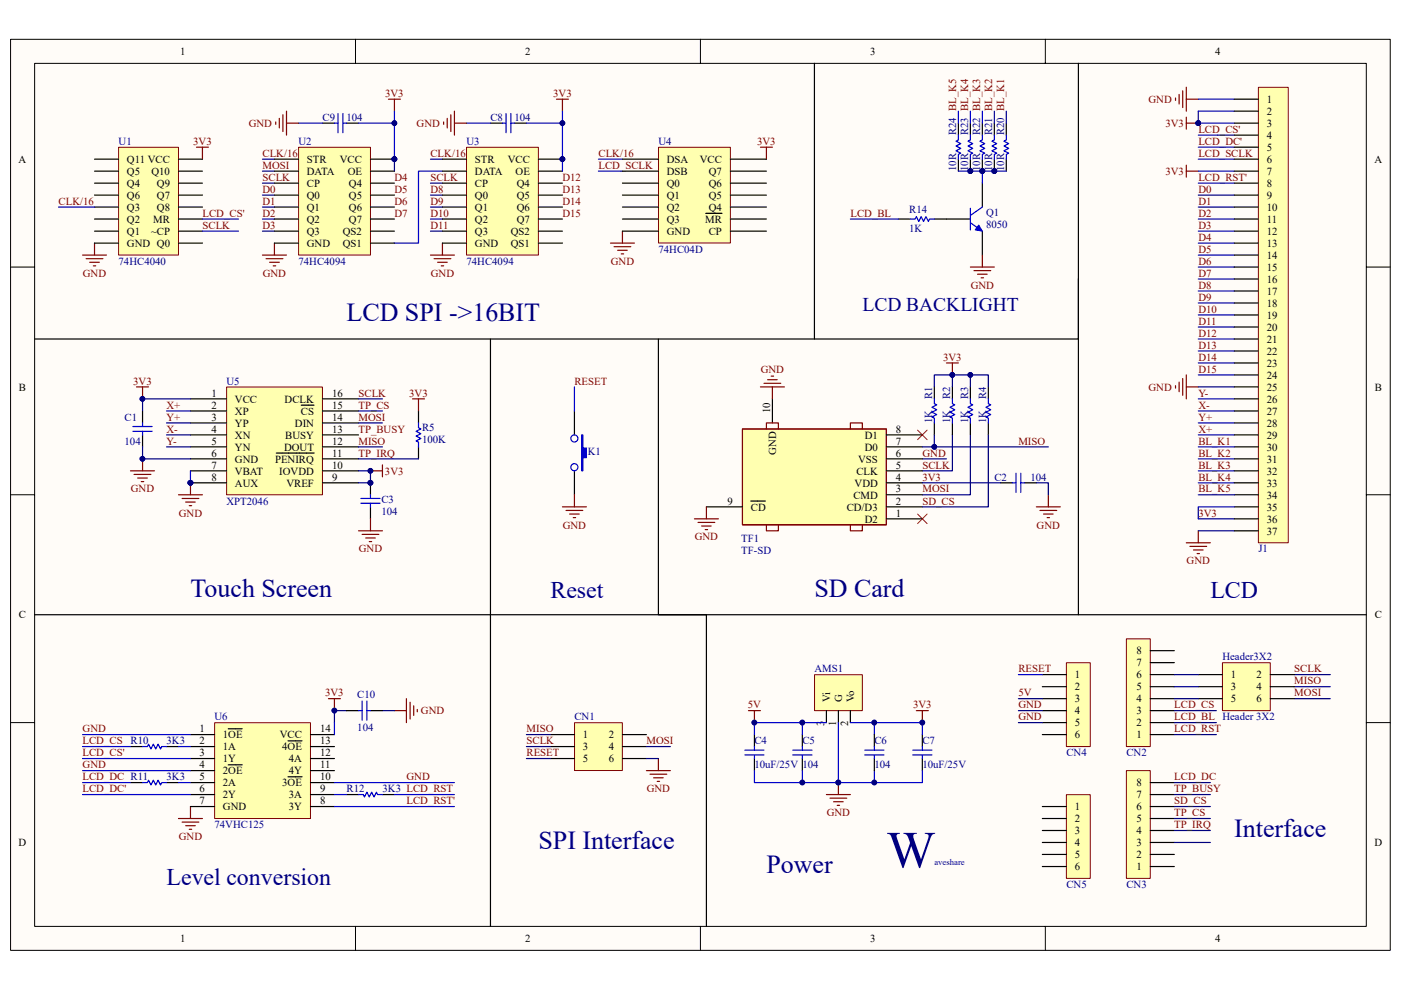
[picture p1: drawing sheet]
<svg xmlns="http://www.w3.org/2000/svg" width="297mm" height="210mm" viewBox="0 0 297 210" stroke-linecap="round" stroke-linejoin="round" font-family="sans-serif">
<path d="M2.3 8.4h292.5v193.2h-292.5z" fill="#fffcf8"/>
<path d="M2.2 8.3h292.6v193.3h-292.6z" fill="none" stroke="#000" stroke-width=".21"/>
<path d="M7.4 13.5h282.3v183h-282.3z" fill="#fffcf8"/>
<g fill="none" stroke="#000" stroke-width=".21">
<path d="M7.3 13.4h282.4v183.1h-282.4zM75.4 8.3v5.1M148.5 8.3v5.1M221.6 8.3v5.1M2.2 56.6h5.1M289.7 56.6h5.1M2.2 104.9h5.1M289.7 104.9h5.1M2.2 153.3h5.1M289.7 153.3h5.1M75.4 196.5v5.1M148.5 196.5v5.1"/>
<path d="M221.6 196.5v5.1"/>
</g>
<path d="M238.8 135.5h5.1v22.8h-5.1z" fill="#ffffb0"/>
<path d="M238.8 135.5h5.1v22.8h-5.1z" fill="none" stroke="#800000" stroke-width=".21"/>
<path d="M243.9 138h5.1M243.9 155.8h5.1M243.9 153.3h5.1M243.9 150.7h5.1M243.9 148.2h5.1M243.9 145.6h5.1M243.9 143.1h5.1M243.9 140.5h5.1" fill="none" stroke="#000" stroke-width=".25"/>
<path d="M238.8 163.5h5.1v22.8h-5.1z" fill="#ffffb0"/>
<path d="M238.8 163.4h5.1v22.9h-5.1z" fill="none" stroke="#800000" stroke-width=".21"/>
<path d="M243.9 178.7h5.1M243.9 176.1h5.1M243.9 173.6h5.1M243.9 171.1h5.1M243.9 168.5h5.1M243.9 166h5.1M243.9 183.8h5.1M243.9 181.2h5.1" fill="none" stroke="#000" stroke-width=".25"/>
<path d="M226.1 168.6h5.1v17.7h-5.1z" fill="#ffffb0"/>
<path d="M226.1 168.6h5.1v17.7h-5.1z" fill="none" stroke="#800000" stroke-width=".21"/>
<path d="M221 171.1h5.1M221 173.6h5.1M221 176.1h5.1M221 178.7h5.1M221 181.2h5.1M221 183.8h5.1" fill="none" stroke="#000" stroke-width=".25"/>
<path d="M226.1 140.6h5.1v17.7h-5.1z" fill="#ffffb0"/>
<path d="M226.1 140.6h5.1v17.7h-5.1z" fill="none" stroke="#800000" stroke-width=".21"/>
<path d="M221 143.1h5.1M221 145.6h5.1M221 148.2h5.1M221 150.7h5.1M221 153.3h5.1M221 155.8h5.1" fill="none" stroke="#000" stroke-width=".25"/>
<g fill="none" stroke="#000080" stroke-width=".25">
<path d="M55.6 33.8h2.6M55.6 36.3h2.6M55.6 38.8h2.6M83.6 33.8v2.5M91.3 33.8h2.5M91.3 38.8h2.5M55.6 41.4h2.6M55.6 43.9h2.6M55.6 46.5h2.6M55.6 49h2.6M91.3 41.4h2.5M91.3 43.9h2.5"/>
<path d="M91.3 46.5h2.5M91.3 49h2.5M215.9 148.2h5.1M215.9 153.3h5.1M215.9 150.7h5.1M249 153.3h8.9M249 155.8h8.9M249 150.7h8.9M274.4 148.2h7.6M274.4 145.6h7.6M274.4 143.1h7.6M249 166h7.6"/>
<path d="M249 178.7h7.6M249 176.1h7.6M249 173.6h7.6M249 171.1h7.6M249 168.5h7.6"/>
</g>
<g fill="none" stroke="#800000" stroke-width=".25">
<path d="M41.7 31.2h2.5M42.9 31.2v2.6M82.4 21h2.5M83.6 21v2.6M118 21h2.5M119.2 21v2.6M161.2 31.2h2.6M162.5 31.2v2.6M17.5 54.1h5.1M18.3 54.9h3.5M19 55.6h2.1M19.8 56.4h.5"/>
<path d="M20 51.6v2.5M55.6 54.1h5.1M56.4 54.9h3.6M57.2 55.6h2M57.9 56.4h.6M58.2 51.6v2.5M91.3 54.1h5M92 54.9h3.6M92.8 55.6h2M93.6 56.4h.5M93.8 51.6v2.5M129.4 51.6h5.1"/>
<path d="M130.2 52.3h3.5M131 53.1h2M131.7 53.8h.5M132 49v2.6"/>
</g>
<circle cx="83.6" cy="33.7" r=".49" fill="#000080" stroke="#000080" stroke-width=".21"/>
<path d="M25.2 31.3h12.6v22.8h-12.6z" fill="#ffffb0"/>
<path d="M25.1 31.2h12.7v22.9h-12.7z" fill="none" stroke="#800000" stroke-width=".21"/>
<g fill="none" stroke="#000" stroke-width=".25">
<path d="M20 33.8h5.1M20 36.3h5.1M20 38.8h5.1M37.8 33.8h5.1M37.8 36.3h5.1M37.8 38.8h5.1M20 41.4h5.1M20 43.9h5.1M20 46.5h5.1M20 49h5.1M20 51.6h5.1M37.8 41.4h5.1"/>
<path d="M37.8 43.9h5.1M37.8 46.5h5.1M37.8 49h5.1M37.8 51.6h5.1"/>
</g>
<path d="M93.8 36.3h-5.1v15.3h-5.1M12.4 43.9h7.6" fill="none" stroke="#0000bf" stroke-width=".25"/>
<path d="M63.3 31.3h15.2v22.8h-15.2z" fill="#ffffb0"/>
<path d="M63.3 31.2h15.2v22.9h-15.2z" fill="none" stroke="#800000" stroke-width=".21"/>
<g fill="none" stroke="#000" stroke-width=".25">
<path d="M58.2 33.8h5.1M58.2 36.3h5.1M58.2 38.8h5.1M78.5 33.8h5.1M78.5 36.3h5.1M78.5 38.8h5.1M58.2 41.4h5.1M58.2 43.9h5.1M58.2 46.5h5.1M58.2 49h5.1M58.2 51.6h5.1M78.5 41.4h5.1"/>
<path d="M78.5 43.9h5.1M78.5 46.5h5.1M78.5 49h5.1M78.5 51.6h5.1"/>
</g>
<circle cx="83.6" cy="33.7" r=".49" fill="#000080" stroke="#000080" stroke-width=".21"/>
<path d="M98.9 31.3h15.2v22.8h-15.2z" fill="#ffffb0"/>
<path d="M98.9 31.2h15.2v22.9h-15.2z" fill="none" stroke="#800000" stroke-width=".21"/>
<g fill="none" stroke="#000" stroke-width=".25">
<path d="M93.8 33.8h5.1M93.8 36.3h5.1M93.8 38.8h5.1M114.1 33.8h5.1M114.1 36.3h5.1M114.1 38.8h5.1M93.8 41.4h5.1M93.8 43.9h5.1M93.8 46.5h5.1M93.8 49h5.1M93.8 51.6h5.1M114.1 41.4h5.1"/>
<path d="M114.1 43.9h5.1M114.1 46.5h5.1M114.1 49h5.1M114.1 51.6h5.1M88.7 87.2v2.5M88.7 94.8v2.5"/>
</g>
<circle cx="119.2" cy="33.7" r=".5" fill="#000080" stroke="#000080" stroke-width=".21"/>
<path d="M88.7 89.7v1l.5 .3-1 .5 1 .5-1 .5 1 .5-1 .5 .5 .3v1" fill="none" stroke="#00f" stroke-width=".25"/>
<path d="M48.1 82.1h20.3v22.8h-20.3z" fill="#ffffb0"/>
<path d="M48 82.1h20.4v22.8h-20.4z" fill="none" stroke="#800000" stroke-width=".21"/>
<g fill="none" stroke="#000" stroke-width=".25">
<path d="M30.2 87.2v2.5M30.2 92.2v2.6M40.4 84.6h7.6M40.4 87.2h7.6M40.4 89.7h7.6M40.4 92.2h7.6M40.4 94.8h7.6M40.4 97.3h7.6M40.4 99.9h7.6M58.6 96.1h8M63.9 85.9h2.7M68.4 84.6h7.6"/>
<path d="M68.4 87.2h7.6M68.4 89.7h7.6M68.4 92.2h7.6M68.4 94.8h7.6M68.4 97.3h7.6M68.4 99.9h7.6M40.4 102.4h7.6M68.4 102.4h7.6M78.5 102.4v2.5M78.5 107.5v2.5"/>
</g>
<g fill="#000080" stroke="#000080" stroke-width=".21">
<circle cx="40.4" cy="102.4" r=".49"/>
<circle cx="30.2" cy="97.3" r=".49"/>
<circle cx="78.5" cy="102.4" r=".5"/>
<circle cx="30.2" cy="84.6" r=".49"/>
<circle cx="78.5" cy="99.9" r=".5"/>
<circle cx="195.5" cy="153.3" r=".49"/>
</g>
<path d="M30.2 94.8v2.5h10.2M35.3 87.2h5.1M35.3 89.7h5.1M35.3 92.2h5.1M35.3 94.8h5.1M40.4 84.6h-10.2v2.6M76 87.2h5.1M76 89.7h5.1M76 94.8h5.1M76 84.6h5.1M76 99.9h2.5v2.5h-2.5M76 97.3h12.7" fill="none" stroke="#000080" stroke-width=".25"/>
<g fill="none" stroke="#800000" stroke-width=".25">
<path d="M27.7 99.9h5.1M28.9 82.1h2.6M30.2 82.1v2.5M30.2 97.3v2.6M78.5 99.9h2.6M81.1 98.6v2.5M87.5 84.6h2.5M88.7 84.6v2.6M28.4 100.6h3.6M29.2 101.4h2M29.9 102.2h.6M37.8 104.9h5.1"/>
<path d="M38.6 105.7h3.6M39.4 106.5h2M40.1 107.3h.5M40.4 102.4v2.5M76 112.6h5.1M76.8 113.3h3.5M77.5 114.1h2.1M78.3 114.9h.5M78.5 110v2.6M194.3 150.7h2.5M195.6 150.7v2.6"/>
</g>
<path d="M28.2 90.5h4.1M28.2 91.5h4.1M30.2 89.7v.8M30.2 91.5v.7M76.5 105.7h4.1M76.5 106.7h4.1M78.5 104.9v.8M78.5 106.7v.8" fill="none" stroke="#00f" stroke-width=".25"/>
<path d="M126.9 36.3h5.1M126.9 33.8h5.1M42.9 46.5h7.7M42.9 49h7.7M40.4 99.9v2.5" fill="none" stroke="#0000bf" stroke-width=".25"/>
<path d="M172.7 143.1h10.1v7.6h-10.1z" fill="#ffffb0"/>
<path d="M172.7 143.1h10.1v7.6h-10.1z" fill="none" stroke="#800000" stroke-width=".21"/>
<path d="M212.1 102.4h2.5M217.2 102.4h2.5M175.2 150.7v2.6M177.8 150.7v2.6M180.3 150.7v2.6" fill="none" stroke="#000" stroke-width=".25"/>
<path d="M158.7 150.7h2.5M160 150.7v2.6M175.2 168.5h5.1M176 169.3h3.5M176.7 170.1h2.1M177.5 170.8h.5M177.8 166v2.5" fill="none" stroke="#800000" stroke-width=".25"/>
<g fill="#000080" stroke="#000080" stroke-width=".21">
<circle cx="177.7" cy="166" r=".5"/>
<circle cx="159.9" cy="153.3" r=".5"/>
<circle cx="185.4" cy="153.3" r=".49"/>
<circle cx="185.4" cy="166" r=".49"/>
</g>
<path d="M177.8 153.3v12.7M185.4 153.3v2.5M185.4 163.4v2.6" fill="none" stroke="#0000bf" stroke-width=".25"/>
<path d="M214.6 102.4h.8M215.4 100.4v4M216.4 100.4v4M216.4 102.4h.8" fill="none" stroke="#00f" stroke-width=".25"/>
<path d="M195.6 97.3h5.1M201.9 92.2v7.7h-6.3M205.7 92.2v12.7h-10.1" fill="none" stroke="#000080" stroke-width=".25"/>
<path d="M194.5 91.2l2.1 2.1M196.6 91.2l-2.1 2.1M194.5 109l2.1 2.1M196.6 109l-2.1 2.1" fill="none" stroke="#f00" stroke-width=".21"/>
<path d="M157.4 91h30.5v20.3h-30.5z" fill="#ffffb0"/>
<path d="M157.4 91h30.5v20.3h-30.5z" fill="none" stroke="#800000" stroke-width=".21"/>
<g fill="none" stroke="#800000" stroke-width=".25">
<path d="M163.5 79.8h.5M200.7 77h2.5M201.9 77v2.5M157.4 91h30.5v20.3h-30.5zM161.2 82.1h5.1M162 81.3h3.5M162.5 91v-1.3h2.5v1.3M162.7 80.5h2.1M163.8 82.1v2.5M180.3 91v-1.3h2.5v1.3M147.2 110h5.1M148 110.8h3.6"/>
<path d="M148.8 111.6h2M149.5 112.3h.5M149.8 107.5v2.5M162.5 111.3v1.3h2.5v-1.3M180.3 111.3v1.3h2.5v-1.3M219.7 107.5h5.1M220.5 108.3h3.5M221.3 109h2M222 109.8h.5M222.3 104.9v2.6"/>
</g>
<g fill="none" stroke="#000" stroke-width=".25">
<path d="M163.8 84.6v5.1M187.9 99.9h7.7M187.9 97.3h7.7M187.9 94.8h7.7M187.9 92.2h7.7M198.1 82.1v2.5M198.1 89.7v2.5M201.9 82.1v2.5M201.9 89.7v2.5M205.7 82.1v2.5M205.7 89.7v2.5M209.5 82.1v2.5"/>
<path d="M209.5 89.7v2.5M149.8 107.5h7.6M159.2 106.3h3.1M187.9 110h7.7M187.9 107.5h7.7M187.9 104.9h7.7M187.9 102.4h7.7"/>
</g>
<path d="M198.1 84.6v1l.5 .3-1 .5 1 .5-1 .5 1 .5-1 .5 .5 .3v1M201.9 84.6v1l.5 .3-1 .5 1 .5-1 .5 1 .5-1 .5 .5 .3v1M205.7 84.6v1l.5 .3-1 .5 1 .5-1 .5 1 .5-1 .5 .5 .3v1M209.5 84.6v1l.6 .3-1.1 .5 1.1 .5-1.1 .5 1.1 .5-1.1 .5 .5 .3v1" fill="none" stroke="#00f" stroke-width=".25"/>
<path d="M201.9 79.5v2.6M205.7 79.5h3.8v2.6M195.6 94.8h26.7M198.1 82.1v-2.6h7.6v2.6M198.1 92.2v2.6M209.5 92.2v15.3h-13.9M195.6 102.4h16.5M219.7 102.4h2.6v2.5" fill="none" stroke="#000080" stroke-width=".25"/>
<g fill="#000080" stroke="#000080" stroke-width=".21">
<circle cx="198.1" cy="94.8" r=".49"/>
<circle cx="201.9" cy="79.5" r=".49"/>
<circle cx="205.7" cy="79.5" r=".5"/>
</g>
<path d="M139.6 31.3h15.3v20.2h-15.3z" fill="#ffffb0"/>
<path d="M139.6 31.2h15.3v20.3h-15.3z" fill="none" stroke="#800000" stroke-width=".21"/>
<g fill="none" stroke="#000" stroke-width=".25">
<path d="M132 33.8h7.6M132 36.3h7.6M132 38.8h7.6M154.9 33.8h7.6M154.9 36.3h7.6M154.9 38.8h7.6M132 41.4h7.6M132 43.9h7.6M132 46.5h7.6M132 49h7.6M149.6 45.3h3.5M154.9 41.4h7.6"/>
<path d="M154.9 43.9h7.6M154.9 46.5h7.6M154.9 49h7.6"/>
</g>
<path d="M121.8 153.3h10.1v10.1h-10.1z" fill="#ffffb0"/>
<path d="M121.8 153.3h10.1v10.1h-10.1z" fill="none" stroke="#800000" stroke-width=".21"/>
<path d="M121.8 87.2v5M121.8 99.9v5M116.7 155.8h5.1M116.7 158.3h5.1M132 155.8h5.1M132 158.3h5.1M116.7 160.9h5.1M132 160.9h5.1" fill="none" stroke="#000" stroke-width=".25"/>
<path d="M137.1 163.4h5M137.8 164.2h3.6M138.6 165h2M139.3 165.7h.5M139.6 160.9v2.5" fill="none" stroke="#800000" stroke-width=".25"/>
<path d="M111.6 155.8h5.1M111.6 158.3h5.1M137.1 158.3h5M111.6 160.9h5.1M137.1 160.9h2.5" fill="none" stroke="#000080" stroke-width=".25"/>
<path d="M123.3 92.2h.3v2.8h.7v2.1h-.7v2.8h-.3z" fill-rule="evenodd" fill="#00f"/>
<g fill="none" stroke="#00f" stroke-width=".25">
<path d="M70.9 26.1h.8M71.7 24.1v4.1M72.7 26.1h.8M72.7 24.1v4.1M106.5 26.1h.8M107.3 24.1v4.1M108.3 24.1v4.1M108.3 26.1h.8M123.3 92.2h.3v2.8h.7v2.1h-.7v2.8h-.3zM157.9 159.1h4.1M160 158.3v.8M168.1 159.1h4.1"/>
<path d="M170.1 158.3v.8M183.3 159.1h4.1M185.4 158.3v.8M193.5 159.1h4.1M195.6 158.3v.8M157.9 160.1h4.1M160 160.1v.8M168.1 160.1h4.1M170.1 160.1v.8M183.3 160.1h4.1M185.4 160.1v.8M193.5 160.1h4.1"/>
<path d="M195.6 160.1v.8"/>
<circle cx="121.8" cy="99.1" r=".75"/>
<circle cx="121.8" cy="93" r=".75"/>
</g>
<path d="M119.2 107.5h5.1M120 108.3h3.6M120.8 109h2M121.5 109.8h.5M121.8 104.9v2.6" fill="none" stroke="#800000" stroke-width=".25"/>
<g fill="none" stroke="#000" stroke-width=".25">
<path d="M228.6 13.4v58.5h-221.3M68.4 26.1h2.5M73.5 26.1h2.5M104 26.1h2.5M109.1 26.1h2.5M228.6 59.2v71.2M104 71.9v58.5M7.3 130.4h282.4M160 155.8v2.5M170.1 155.8v2.5M185.4 155.8v2.5M195.6 155.8v2.5"/>
<path d="M160 160.9v2.5M170.1 160.9v2.5M185.4 160.9v2.5M195.6 160.9v2.5"/>
</g>
<path d="M121.8 82.1v5.1M170.1 153.3v2.5M175.2 153.3h-15.2v2.5M215.9 143.1h5.1M170.1 163.4v2.6" fill="none" stroke="#0000bf" stroke-width=".25"/>
<g fill="#000080" stroke="#000080" stroke-width=".21">
<circle cx="170.1" cy="153.3" r=".49"/>
<circle cx="170.1" cy="166" r=".49"/>
<circle cx="159.9" cy="153.3" r=".5"/>
</g>
<path d="M259.2 140.6h10.1v10.1h-10.1z" fill="#ffffb0"/>
<path d="M259.2 140.6h10.1v10.1h-10.1z" fill="none" stroke="#800000" stroke-width=".21"/>
<path d="M254.1 143.1h5.1M254.1 145.6h5.1M254.1 148.2h5.1M269.3 143.1h5.1M269.3 145.6h5.1M269.3 148.2h5.1" fill="none" stroke="#000" stroke-width=".25"/>
<path d="M73.5 150.7h-2.6v2.6M81.1 150.7h2.5M249 143.1h5.1M249 145.6h5.1M249 148.2h5.1" fill="none" stroke="#000080" stroke-width=".25"/>
<path d="M69.6 148.2h2.6M70.9 148.2v2.5M83.6 150.7h2.6M86.2 148.2v5.1M86.9 148.9v3.6M87.7 149.7v2M88.5 150.5v.5M37.8 173.6h5.1M38.6 174.4h3.6M39.4 175.1h2M40.1 175.9h.5M40.4 171.1v2.5" fill="none" stroke="#800000" stroke-width=".25"/>
<circle cx="70.9" cy="150.7" r=".49" fill="#000080" stroke="#000080" stroke-width=".21"/>
<path d="M45.5 153.3h20.3v20.3h-20.3z" fill="#ffffb0"/>
<path d="M45.5 153.3h20.3v20.3h-20.3z" fill="none" stroke="#800000" stroke-width=".21"/>
<g fill="none" stroke="#000" stroke-width=".25">
<path d="M208.3 38.8v5.1M190.5 46.5h2.5M198.1 46.5h7.6M208.3 49v5.1M27.7 158.3h2.5M35.3 158.3h2.5M40.4 155.8h5.1M40.4 158.3h5.1M48.4 154.6h2.9M61.1 157.1h2.9M65.8 155.8h5.1M65.8 158.3h5.1"/>
<path d="M73.5 150.7h2.5M78.5 150.7h2.6M27.7 166h2.5M35.3 166h2.5M40.4 160.9h5.1M40.4 163.4h5.1M40.4 166h5.1M40.4 168.5h5.1M40.4 171.1h5.1M48.4 162.2h2.9M61.1 164.8h2.9M65.8 160.9h5.1"/>
<path d="M65.8 163.4h5.1M65.8 166h5.1M65.8 168.5h5.1M65.8 171.1h5.1M73.5 168.5h2.5M81.1 168.5h2.5"/>
</g>
<g fill="none" stroke="#0000bf" stroke-width=".25">
<path d="M63.3 26.1h5.1M76 26.1h7.6v7.7M83.6 23.6v2.5M98.9 26.1h5.1M119.2 23.6v2.5h-7.6M119.2 26.1v10.2M17.5 155.8h22.9M17.5 158.3h10.2M37.8 158.3h2.6M70.9 153.3v2.5M180.3 153.3h15.3v2.5M17.5 163.4h22.9"/>
<path d="M17.5 160.9h22.9M17.5 168.5h22.9M17.5 166h10.2M37.8 166h2.6M70.9 168.5h2.6M70.9 166h25.4M70.9 171.1h25.4M83.6 168.5h12.7M160 163.4v2.6h35.6v-2.6"/>
</g>
<path d="M193 46.5h1l.3-.5 .5 1 .5-1 .5 1 .5-1 .5 1 .3-.5h1M205.7 44.2v4.6M205.7 47.2l1.8 1.3M208.3 43.9l-2.6 1.8M30.2 158.3h1l.3-.5 .5 1.1 .5-1.1 .5 1.1 .5-1.1 .5 1.1 .3-.6h1M76 150.7h.8M76.8 148.7v4.1M77.8 150.7h.7M77.8 148.7v4.1M30.2 166h1l.3-.5 .5 1 .5-1 .5 1 .5-1 .5 1 .3-.5h1M76 168.5h1l.3 .5 .5-1 .5 1 .5-1 .5 1 .5-1 .3 .5h1" fill="none" stroke="#00f" stroke-width=".25"/>
<g fill="#000080" stroke="#000080" stroke-width=".21">
<circle cx="170.1" cy="166" r=".49"/>
<circle cx="177.7" cy="166" r=".5"/>
<circle cx="185.4" cy="166" r=".49"/>
<circle cx="83.6" cy="33.7" r=".49"/>
<circle cx="83.6" cy="26.1" r=".49"/>
<circle cx="119.2" cy="26.1" r=".5"/>
<circle cx="119.2" cy="33.7" r=".5"/>
<circle cx="195.5" cy="153.3" r=".49"/>
<circle cx="185.4" cy="153.3" r=".49"/>
</g>
<path d="M58.5 25.9v.5M59.2 25.1v2M60 24.3v3.6M60.7 23.6v5.1M60.7 26.1h2.6M94.1 25.9v.5M94.8 25.1v2M95.6 24.3v3.6M96.3 26.1h2.6M96.3 23.6v5.1" fill="none" stroke="#800000" stroke-width=".25"/>
<path d="M207.5 47.7l.8 1.3-1.5-.2z" fill="#00f"/>
<path d="M207.5 47.7l.8 1.3-1.5-.2z" fill="none" stroke="#00f" stroke-width=".21"/>
<g fill="none" stroke="#0000bf" stroke-width=".25">
<path d="M254.1 28.7h4M254.1 31.2h7.6M254.1 33.8h7.6M254.1 38.8h7.6M254.1 26.1h7.6M254.1 21h7.6M254.1 36.3h7.6M254.1 23.6h7.6M180.3 46.5h10.2M254.1 46.5h7.6M254.1 59.2h7.6M254.1 49h7.6"/>
<path d="M254.1 51.6h7.6M254.1 54.1h7.6M254.1 71.9h7.6M254.1 74.4h7.6M254.1 77h7.6M254.1 79.5h7.6M254.1 61.7h7.6M254.1 64.3h7.6M254.1 66.8h7.6M254.1 84.6h7.6M254.1 87.2h7.6M254.1 89.7h7.6"/>
<path d="M254.1 92.2h7.6M254.1 97.3h7.6M254.1 99.9h7.6M254.1 102.4h7.6"/>
</g>
<g fill="none" stroke="#800000" stroke-width=".25">
<path d="M250.8 19.3v3.5M251.5 18.5v5.1M249.2 20.8v.5M250 20v2.1M251.5 24.8v2.6M251.5 35v2.6M251.5 21h2.6M251.5 26.1h2.6M251.5 36.3h2.6M205.7 56.6h5.1M206.5 57.4h3.6M207.3 58.2h2"/>
<path d="M208 58.9h.5M208.3 54.1v2.5M251.5 79.5v5.1M249.2 81.8v.5M250 81v2.1M250.8 80.3v3.5M251.5 82.1h2.6M251.5 115.1h5.1M252.3 115.9h3.5M253 116.6h2.1M253.8 117.4h.5M254.1 112.6v2.5"/>
</g>
<path d="M203.2 26.1v2.6M203.2 33.8v2.5M205.7 26.1v2.6M205.7 33.8v2.5M208.3 26.1v2.6M208.3 33.8v2.5M210.8 26.1v2.6M210.8 33.8v2.5M213.4 26.1v2.6M213.4 33.8v2.5" fill="none" stroke="#000" stroke-width=".25"/>
<path d="M203.2 28.7v1l-.5 .3 1 .5-1 .5 1 .5-1 .5 1 .5-.5 .2v1.1M205.7 28.7v1l-.5 .3 1 .5-1 .5 1 .5-1 .5 1 .5-.5 .2v1.1M208.3 28.7v1l-.5 .3 1 .5-1 .5 1 .5-1 .5 1 .5-.5 .2v1.1M210.8 28.7v1l-.5 .3 1 .5-1 .5 1 .5-1 .5 1 .5-.5 .2v1.1M213.4 28.7v1l-.6 .3 1.1 .5-1.1 .5 1.1 .5-1.1 .5 1.1 .5-.5 .2v1.1" fill="none" stroke="#00f" stroke-width=".25"/>
<g fill="#000080" stroke="#000080" stroke-width=".21">
<circle cx="210.8" cy="36.3" r=".49"/>
<circle cx="208.3" cy="36.3" r=".5"/>
<circle cx="205.7" cy="36.3" r=".5"/>
<circle cx="254.1" cy="26.1" r=".49"/>
</g>
<path d="M203.2 23.6v2.5M203.2 36.3h10.2M205.7 23.6v2.5M208.3 23.6v2.5M208.3 36.3v2.5M210.8 23.6v2.5M213.4 23.6v2.5" fill="none" stroke="#0000b4" stroke-width=".25"/>
<path d="M254.1 23.6v2.5M258.1 28.7h3.6M254.1 56.6h7.6M254.1 43.9h7.6M254.1 41.4h7.6M254.1 69.4h7.6M254.1 82.1h7.6M254.1 110h7.6M254.1 112.6h7.6" fill="none" stroke="#000080" stroke-width=".25"/>
<path d="M266.8 18.5h6.3v96.6h-6.3z" fill="#ffffb0"/>
<path d="M266.8 18.5h6.3v96.6h-6.3z" fill="none" stroke="#800000" stroke-width=".21"/>
<g fill="none" stroke="#000" stroke-width=".25">
<path d="M172.7 13.4v58.5M261.7 21h5.1M261.7 23.6h5.1M261.7 26.1h5.1M261.7 28.7h5.1M261.7 31.2h5.1M261.7 33.8h5.1M261.7 36.3h5.1M261.7 38.8h5.1M261.7 41.4h5.1M261.7 43.9h5.1M261.7 46.5h5.1"/>
<path d="M261.7 49h5.1M261.7 51.6h5.1M261.7 54.1h5.1M261.7 56.6h5.1M261.7 59.2h5.1M139.6 71.9v58.5h10.2v66.1M261.7 61.7h5.1M261.7 64.3h5.1M261.7 66.8h5.1M261.7 69.4h5.1M261.7 71.9h5.1M261.7 74.4h5.1"/>
<path d="M261.7 77h5.1M261.7 79.5h5.1M261.7 82.1h5.1M261.7 84.6h5.1M261.7 87.2h5.1M261.7 89.7h5.1M261.7 92.2h5.1M261.7 94.8h5.1M261.7 97.3h5.1M261.7 99.9h5.1M261.7 102.4h5.1M261.7 104.9h5.1"/>
<path d="M261.7 107.5h5.1M261.7 110h5.1M261.7 112.6h5.1M104 130.4v66.1"/>
</g>
<path d="M254.1 94.8h7.6M254.1 104.9h7.6M261.7 107.5h-7.6v2.5" fill="none" stroke="#0000b4" stroke-width=".25"/>
<text font-size="11" fill="#000080" x="187.9" y="184">W</text>
<g font-size="5.5" fill="#000080">
<text x="73.5" y="68.2">LCD SPI -&gt;16BIT</text>
<text x="40.4" y="126.7">Touch Screen</text>
<text x="172.7" y="126.7">SD Card</text>
<text x="261.7" y="177.5">Interface</text>
<text x="114.2" y="180.1">SPI Interface</text>
<text x="162.5" y="185.1">Power</text>
</g>
<g font-size="5.1" fill="#000080">
<text x="116.7" y="126.8">Reset</text>
<text x="256.6" y="126.8">LCD</text>
<text x="35.3" y="187.8">Level conversion</text>
</g>
<text font-size="4.1" fill="#000080" x="182.9" y="65.9">LCD BACKLIGHT</text>
<g font-size="2.3">
<text x="38.2" y="11.7">1</text>
<text x="111.4" y="11.7">2</text>
<text x="184.5" y="11.7">3</text>
<text x="257.6" y="11.7">4</text>
<text x="268.6" y="21.8">1</text>
<text x="268.6" y="24.4">2</text>
<text x="268.6" y="26.9">3</text>
<text x="268.6" y="29.5">4</text>
<text x="4" y="34.5">A</text>
<text x="26.9" y="34.5">Q11 VCC</text>
<text x="65.1" y="34.5">STR</text>
<text x="72" y="34.5">VCC</text>
<text x="100.7" y="34.5">STR</text>
<text x="107.7" y="34.5">VCC</text>
<text x="141.4" y="34.5">DSA</text>
<text x="148.4" y="34.5">VCC</text>
<text x="268.6" y="32">5</text>
<text x="268.6" y="34.5">6</text>
<text x="291.4" y="34.5">A</text>
<text x="26.9" y="37.1">Q5</text>
<text x="26.9" y="39.6">Q4</text>
<text x="32.1" y="37.1">Q10</text>
<text x="33.3" y="39.6">Q9</text>
<text x="65.1" y="37.1">DATA</text>
<text x="65.1" y="39.6">CP</text>
<text x="73.7" y="37.1">OE</text>
<text x="74" y="39.6">Q4</text>
<text x="100.7" y="37.1">DATA</text>
<text x="100.7" y="39.6">CP</text>
<text x="109.3" y="37.1">OE</text>
<text x="109.6" y="39.6">Q4</text>
<text x="141.4" y="37.1">DSB</text>
<text x="141.4" y="39.6">Q0</text>
<text x="150.3" y="39.6">Q6</text>
<text x="150.3" y="37.1">Q7</text>
<text x="268.6" y="37.1">7</text>
<text x="268.6" y="39.6">8</text>
<text x="26.9" y="42.2">Q6</text>
<text x="26.9" y="44.7">Q3</text>
<text x="26.9" y="47.2">Q2</text>
<text x="32.5" y="47.2">MR</text>
<text x="33.3" y="44.7">Q8</text>
<text x="33.3" y="42.2">Q7</text>
<text x="65.1" y="42.2">Q0</text>
<text x="65.1" y="44.7">Q1</text>
<text x="65.1" y="47.2">Q2</text>
<text x="74" y="47.2">Q7</text>
<text x="74" y="44.7">Q6</text>
<text x="74" y="42.2">Q5</text>
<text x="100.7" y="42.2">Q0</text>
<text x="100.7" y="44.7">Q1</text>
<text x="100.7" y="47.2">Q2</text>
<text x="109.6" y="47.2">Q7</text>
<text x="109.6" y="44.7">Q6</text>
<text x="109.6" y="42.2">Q5</text>
<text x="141.4" y="42.2">Q1</text>
<text x="141.4" y="44.7">Q2</text>
<text x="141.4" y="47.2">Q3</text>
<text x="149.5" y="47.2">MR</text>
<text x="150.3" y="44.7">Q4</text>
<text x="150.3" y="42.2">Q5</text>
<text x="268.6" y="42.2">9</text>
<text x="268.6" y="44.7">10</text>
<text x="268.6" y="47.2">11</text>
<text x="26.9" y="49.8">Q1</text>
<text x="26.9" y="52.3">GND Q0</text>
<text x="32" y="49.8">~CP</text>
<text x="65.1" y="49.8">Q3</text>
<text x="65.1" y="52.3">GND</text>
<text x="72.7" y="52.3">QS1</text>
<text x="72.7" y="49.8">QS2</text>
<text x="100.7" y="49.8">Q3</text>
<text x="100.7" y="52.3">GND</text>
<text x="108.3" y="52.3">QS1</text>
<text x="108.3" y="49.8">QS2</text>
<text x="141.4" y="49.8">GND</text>
<text x="150.3" y="49.8">CP</text>
<text x="268.6" y="49.8">12</text>
<text x="268.6" y="52.3">13</text>
<text x="268.6" y="54.9">14</text>
<text x="268.6" y="57.4">15</text>
<text x="268.6" y="60">16</text>
<text x="268.6" y="62.5">17</text>
<text x="268.6" y="65">18</text>
<text x="268.6" y="67.6">19</text>
<text x="268.6" y="70.1">20</text>
<text x="268.6" y="72.7">21</text>
<text x="268.6" y="75.2">22</text>
<text x="268.6" y="77.8">23</text>
<text x="4" y="82.8">B</text>
<text x="268.6" y="80.3">24</text>
<text x="268.6" y="82.8">25</text>
<text x="291.5" y="82.8">B</text>
<text x="44.8" y="84.1">1</text>
<text x="44.8" y="86.7">2</text>
<text x="44.8" y="89.2">3</text>
<text x="49.8" y="85.4">VCC</text>
<text x="49.8" y="87.9">XP</text>
<text x="60.3" y="85.4">DCLK</text>
<text x="63.8" y="87.9">CS</text>
<text x="70.4" y="84.1">16</text>
<text x="70.4" y="86.7">15</text>
<text x="70.4" y="89.2">14</text>
<text x="163.3" y="87.7" transform="rotate(-90 163.3 87.7)">10</text>
<text x="268.6" y="85.4">26</text>
<text x="268.6" y="87.9">27</text>
<text x="44.8" y="91.8">4</text>
<text x="44.8" y="94.3">5</text>
<text x="49.8" y="90.5">YP</text>
<text x="49.8" y="93">XN</text>
<text x="49.8" y="95.6">YN</text>
<text x="60.2" y="95.6">DOUT</text>
<text x="60.5" y="93">BUSY</text>
<text x="62.5" y="90.5">DIN</text>
<text x="70.4" y="91.8">13</text>
<text x="70.4" y="94.3">12</text>
<text x="183.3" y="95.6">D0</text>
<text x="183.3" y="93">D1</text>
<text x="190" y="94.3">7</text>
<text x="190" y="91.8">8</text>
<text x="268.6" y="90.5">28</text>
<text x="268.6" y="93">29</text>
<text x="268.6" y="95.6">30</text>
<text x="44.8" y="96.8">6</text>
<text x="44.8" y="99.4">7</text>
<text x="44.8" y="101.9">8</text>
<text x="49.8" y="98.1">GND</text>
<text x="49.8" y="100.6">VBAT</text>
<text x="58.3" y="98.1">PENIRQ</text>
<text x="59.2" y="100.6">IOVDD</text>
<text x="70.4" y="99.4">10</text>
<text x="70.4" y="101.9">9</text>
<text x="70.4" y="96.8">11</text>
<text x="164.5" y="96.5" transform="rotate(-90 164.5 96.5)">GND</text>
<text x="181.6" y="100.6">CLK</text>
<text x="181.9" y="98.1">VSS</text>
<text x="190" y="101.9">4</text>
<text x="190" y="99.4">5</text>
<text x="190" y="96.8">6</text>
<text x="268.6" y="98.1">31</text>
<text x="268.6" y="100.6">32</text>
<text x="49.8" y="103.2">AUX</text>
<text x="60.7" y="103.2">VREF</text>
<text x="154.2" y="107">9</text>
<text x="180.9" y="105.7">CMD</text>
<text x="181.2" y="103.2">VDD</text>
<text x="190" y="107">2</text>
<text x="190" y="104.5">3</text>
<text x="268.6" y="103.2">33</text>
<text x="268.6" y="105.7">34</text>
<text x="159.2" y="108.3">CD</text>
<text x="179.5" y="108.3">CD/D3</text>
<text x="183.3" y="110.8">D2</text>
<text x="190" y="109.6">1</text>
<text x="268.6" y="108.3">35</text>
<text x="268.6" y="110.8">36</text>
<text x="268.6" y="113.4">37</text>
<text x="4" y="131.2">C</text>
<text x="291.5" y="131.2">C</text>
<text x="227.9" y="143.9">1</text>
<text x="241" y="143.9">6</text>
<text x="241" y="141.3">7</text>
<text x="241" y="138.8">8</text>
<text x="260.9" y="143.9">1</text>
<text x="266.4" y="143.9">2</text>
<text x="176" y="148.9" transform="rotate(-90 176 148.9)">Vi</text>
<text x="178.5" y="148.9" transform="rotate(-90 178.5 148.9)">G</text>
<text x="181.1" y="148.9" transform="rotate(-90 181.1 148.9)">Vo</text>
<text x="227.9" y="146.4">2</text>
<text x="227.9" y="149">3</text>
<text x="241" y="149">4</text>
<text x="241" y="146.4">5</text>
<text x="260.9" y="146.4">3</text>
<text x="260.9" y="149">5</text>
<text x="266.4" y="146.4">4</text>
<text x="266.4" y="149">6</text>
<text x="42.3" y="155.3">1</text>
<text x="67.9" y="155.3">14</text>
<text x="174.7" y="153.9" transform="rotate(-90 174.7 153.9)">3</text>
<text x="177.3" y="153.9" transform="rotate(-90 177.3 153.9)">1</text>
<text x="179.8" y="153.9" transform="rotate(-90 179.8 153.9)">2</text>
<text x="227.9" y="151.5">4</text>
<text x="227.9" y="154.1">5</text>
<text x="241" y="154.1">2</text>
<text x="241" y="151.5">3</text>
<text x="42.3" y="157.9">2</text>
<text x="42.3" y="160.4">3</text>
<text x="47.3" y="156.6">1OE</text>
<text x="47.3" y="159.1">1A</text>
<text x="47.3" y="161.7">1Y</text>
<text x="59.3" y="156.6">VCC</text>
<text x="59.8" y="159.1">4OE</text>
<text x="61.3" y="161.7">4A</text>
<text x="67.9" y="160.4">12</text>
<text x="67.9" y="157.9">13</text>
<text x="123.6" y="156.6">1</text>
<text x="123.6" y="159.1">3</text>
<text x="123.6" y="161.7">5</text>
<text x="129" y="156.6">2</text>
<text x="129" y="159.1">4</text>
<text x="129" y="161.7">6</text>
<text x="227.9" y="156.6">6</text>
<text x="241" y="156.6">1</text>
<text x="42.3" y="163">4</text>
<text x="42.3" y="165.5">5</text>
<text x="47.3" y="164.2">2OE</text>
<text x="47.3" y="166.8">2A</text>
<text x="59.8" y="166.8">3OE</text>
<text x="61.3" y="164.2">4Y</text>
<text x="67.9" y="163">11</text>
<text x="67.9" y="165.5">10</text>
<text x="241" y="166.8">8</text>
<text x="42.3" y="168">6</text>
<text x="42.3" y="170.6">7</text>
<text x="47.3" y="169.3">2Y</text>
<text x="47.3" y="171.9">GND</text>
<text x="61.3" y="171.9">3Y</text>
<text x="61.3" y="169.3">3A</text>
<text x="67.9" y="170.6">8</text>
<text x="67.9" y="168">9</text>
<text x="227.9" y="171.9">1</text>
<text x="241" y="171.9">6</text>
<text x="241" y="169.3">7</text>
<text x="4" y="179.5">D</text>
<text x="227.9" y="174.4">2</text>
<text x="227.9" y="176.9">3</text>
<text x="227.9" y="179.5">4</text>
<text x="241" y="179.5">3</text>
<text x="241" y="176.9">4</text>
<text x="241" y="174.4">5</text>
<text x="291.4" y="179.5">D</text>
<text x="227.9" y="182">5</text>
<text x="227.9" y="184.6">6</text>
<text x="241" y="184.6">1</text>
<text x="241" y="182">2</text>
<text x="38.2" y="199.8">1</text>
<text x="111.4" y="199.8">2</text>
<text x="184.5" y="199.8">3</text>
<text x="257.6" y="199.8">4</text>
</g>
<g font-size="2.3" fill="#800000">
<text x="81.7" y="20.6">3V3</text>
<text x="117.3" y="20.6">3V3</text>
<text x="243.5" y="21.8">GND</text>
<text x="52.7" y="26.9">GND</text>
<text x="88.3" y="26.9">GND</text>
<text x="247.1" y="26.9">3V3</text>
<text x="254.1" y="28.2">LCD_CS'</text>
<text x="41" y="30.7">3V3</text>
<text x="55.7" y="35.8">MOSI</text>
<text x="55.7" y="33.3">CLK/16</text>
<text x="91.3" y="33.3">CLK/16</text>
<text x="126.9" y="35.8">LCD_SCLK</text>
<text x="126.9" y="33.3">CLK/16</text>
<text x="160.5" y="30.7">3V3</text>
<text x="254.1" y="30.7">LCD_DC'</text>
<text x="254.1" y="33.3">LCD_SCLK</text>
<text x="55.7" y="40.9">D0</text>
<text x="55.7" y="38.4">SCLK</text>
<text x="83.6" y="38.4">D4</text>
<text x="83.6" y="40.9">D5</text>
<text x="91.3" y="40.9">D8</text>
<text x="91.3" y="38.4">SCLK</text>
<text x="119.2" y="38.4">D12</text>
<text x="119.2" y="40.9">D13</text>
<text x="247.1" y="37.1">3V3</text>
<text x="254.1" y="40.9">D0</text>
<text x="254.1" y="38.4">LCD_RST'</text>
<text x="12.4" y="43.4">CLK/16</text>
<text x="42.9" y="46">LCD_CS'</text>
<text x="55.7" y="43.4">D1</text>
<text x="55.7" y="46">D2</text>
<text x="83.6" y="43.4">D6</text>
<text x="83.6" y="46">D7</text>
<text x="91.3" y="43.4">D9</text>
<text x="91.3" y="46">D10</text>
<text x="119.2" y="43.4">D14</text>
<text x="119.2" y="46">D15</text>
<text x="180.3" y="46">LCD_BL</text>
<text x="254.1" y="43.4">D1</text>
<text x="254.1" y="46">D2</text>
<text x="42.9" y="48.5">SCLK</text>
<text x="55.7" y="48.5">D3</text>
<text x="91.3" y="48.5">D11</text>
<text x="254.1" y="48.5">D3</text>
<text x="254.1" y="51.1">D4</text>
<text x="254.1" y="53.6">D5</text>
<text x="17.6" y="58.7">GND</text>
<text x="55.7" y="58.7">GND</text>
<text x="91.3" y="58.7">GND</text>
<text x="129.5" y="56.2">GND</text>
<text x="254.1" y="56.2">D6</text>
<text x="254.1" y="58.7">D7</text>
<text x="205.8" y="61.2">GND</text>
<text x="254.1" y="61.2">D8</text>
<text x="254.1" y="63.8">D9</text>
<text x="254.1" y="66.3">D10</text>
<text x="254.1" y="68.9">D11</text>
<text x="254.1" y="71.4">D12</text>
<text x="200" y="76.5">3V3</text>
<text x="254.1" y="74">D13</text>
<text x="254.1" y="76.5">D14</text>
<text x="28.3" y="81.6">3V3</text>
<text x="121.8" y="81.6">RESET</text>
<text x="161.3" y="79">GND</text>
<text x="243.5" y="82.8">GND</text>
<text x="254.1" y="79">D15</text>
<text x="35.3" y="86.7">X+</text>
<text x="35.3" y="89.2">Y+</text>
<text x="76" y="86.7">TP_CS</text>
<text x="76" y="84.1">SCLK</text>
<text x="76" y="89.2">MOSI</text>
<text x="86.8" y="84.1">3V3</text>
<text x="254.1" y="84.1">Y-</text>
<text x="254.1" y="86.7">X-</text>
<text x="254.1" y="89.2">Y+</text>
<text x="35.3" y="91.8">X-</text>
<text x="35.3" y="94.3">Y-</text>
<text x="76" y="94.3">MISO</text>
<text x="76" y="91.8">TP_BUSY</text>
<text x="215.9" y="94.3">MISO</text>
<text x="254.1" y="91.8">X+</text>
<text x="254.1" y="94.3">BL_K1</text>
<text x="76" y="96.8">TP_IRQ</text>
<text x="81.6" y="100.6">3V3</text>
<text x="195.6" y="96.8">GND</text>
<text x="195.6" y="101.9">3V3</text>
<text x="195.6" y="99.4">SCLK</text>
<text x="254.1" y="96.8">BL_K2</text>
<text x="254.1" y="99.4">BL_K3</text>
<text x="254.1" y="101.9">BL_K4</text>
<text x="27.7" y="104.5">GND</text>
<text x="195.6" y="107">SD_CS</text>
<text x="195.6" y="104.5">MOSI</text>
<text x="254.1" y="104.5">BL_K5</text>
<text x="37.9" y="109.6">GND</text>
<text x="119.3" y="112.1">GND</text>
<text x="219.8" y="112.1">GND</text>
<text x="254.1" y="109.6">3V3</text>
<text x="76.1" y="117.2">GND</text>
<text x="147.3" y="114.6">GND</text>
<text x="251.6" y="119.7">GND</text>
<text x="215.9" y="142.6">RESET</text>
<text x="274.4" y="142.6">SCLK</text>
<text x="68.9" y="147.7">3V3</text>
<text x="215.9" y="147.7">5V</text>
<text x="274.4" y="145.2">MISO</text>
<text x="274.4" y="147.7">MOSI</text>
<text x="17.5" y="155.3">GND</text>
<text x="89.2" y="151.5">GND</text>
<text x="111.6" y="155.3">MISO</text>
<text x="158.6" y="150.2">5V</text>
<text x="193.6" y="150.2">3V3</text>
<text x="215.9" y="152.8">GND</text>
<text x="215.9" y="150.2">GND</text>
<text x="249" y="155.3">LCD_RST</text>
<text x="249" y="152.8">LCD_BL Header 3X2</text>
<text x="249" y="150.2">LCD_CS</text>
<text x="17.5" y="160.4">LCD_CS'</text>
<text x="17.5" y="157.9">LCD_CS</text>
<text x="111.6" y="160.4">RESET</text>
<text x="111.6" y="157.9">SCLK</text>
<text x="137.1" y="157.9">MOSI</text>
<text x="17.5" y="165.5">LCD_DC R11</text>
<text x="17.5" y="163">GND</text>
<text x="86.2" y="165.5">GND</text>
<text x="249" y="165.5">LCD_DC</text>
<text x="17.5" y="168">LCD_DC'</text>
<text x="86.2" y="170.6">LCD_RST'</text>
<text x="137.1" y="168">GND</text>
<text x="175.3" y="173.1">GND</text>
<text x="249" y="168">TP_BUSY</text>
<text x="249" y="170.6">SD_CS</text>
<text x="249" y="173.1">TP_CS</text>
<text x="37.9" y="178.2">GND</text>
<text x="249" y="175.7">TP_IRQ</text>
</g>
<g font-size="2.3" fill="#000080">
<text x="68.4" y="25.6">C9</text>
<text x="73.5" y="25.6">104</text>
<text x="104" y="25.6">C8</text>
<text x="109.1" y="25.6">104</text>
<text x="202.7" y="28.7" transform="rotate(-90 202.7 28.7)">R24 BL_K5</text>
<text x="205.2" y="28.7" transform="rotate(-90 205.2 28.7)">R23 BL_K4</text>
<text x="207.8" y="28.7" transform="rotate(-90 207.8 28.7)">R22 BL_K3</text>
<text x="210.3" y="28.7" transform="rotate(-90 210.3 28.7)">R21 BL_K2</text>
<text x="212.9" y="28.7" transform="rotate(-90 212.9 28.7)">R20 BL_K1</text>
<text x="25.1" y="30.7">U1</text>
<text x="63.3" y="30.7">U2</text>
<text x="98.9" y="30.7">U3</text>
<text x="139.6" y="30.7">U4</text>
<text x="202.7" y="36.3" transform="rotate(-90 202.7 36.3)">10R</text>
<text x="205.2" y="36.3" transform="rotate(-90 205.2 36.3)">10R</text>
<text x="207.8" y="36.3" transform="rotate(-90 207.8 36.3)">10R</text>
<text x="210.3" y="36.3" transform="rotate(-90 210.3 36.3)">10R</text>
<text x="212.9" y="36.3" transform="rotate(-90 212.9 36.3)">10R</text>
<text x="192.8" y="45.2">R14</text>
<text x="209.1" y="45.7">Q1</text>
<text x="139.6" y="53.6">74HC04D</text>
<text x="192.8" y="49.3">1K</text>
<text x="209.1" y="48.3">8050</text>
<text x="25.1" y="56.2">74HC4040</text>
<text x="63.3" y="56.2">74HC4094</text>
<text x="98.9" y="56.2">74HC4094</text>
<text x="48" y="81.6">U5</text>
<text x="26.4" y="89.2">C1</text>
<text x="197.6" y="89.7" transform="rotate(-90 197.6 89.7)">1K</text>
<text x="197.6" y="84.6" transform="rotate(-90 197.6 84.6)">R1</text>
<text x="201.4" y="89.7" transform="rotate(-90 201.4 89.7)">1K</text>
<text x="201.4" y="84.6" transform="rotate(-90 201.4 84.6)">R2</text>
<text x="205.2" y="89.7" transform="rotate(-90 205.2 89.7)">1K</text>
<text x="205.2" y="84.6" transform="rotate(-90 205.2 84.6)">R3</text>
<text x="209.1" y="89.7" transform="rotate(-90 209.1 89.7)">1K</text>
<text x="209.1" y="84.6" transform="rotate(-90 209.1 84.6)">R4</text>
<text x="26.4" y="94.3">104</text>
<text x="89.5" y="91.5">R5</text>
<text x="89.5" y="94">100K</text>
<text x="124.6" y="96.6">K1</text>
<text x="210.8" y="101.9">C2</text>
<text x="218.5" y="101.9">104</text>
<text x="48" y="107">XPT2046</text>
<text x="80.9" y="106.8">C3</text>
<text x="80.9" y="109.3">104</text>
<text x="157.2" y="114.9">TF1</text>
<text x="157.2" y="117.4">TF-SD</text>
<text x="266.8" y="117.2">J1</text>
<text x="172.7" y="142.6">AMS1</text>
<text x="259.2" y="140.1">Header3X2</text>
<text x="75.8" y="148">C10</text>
<text x="45.5" y="152.8">U6</text>
<text x="75.8" y="155.1">104</text>
<text x="121.8" y="152.8">CN1</text>
<text x="27.7" y="157.9">R10</text>
<text x="35.3" y="157.9">3K3</text>
<text x="160" y="157.9">C4</text>
<text x="170.1" y="157.9">C5</text>
<text x="185.4" y="157.9">C6</text>
<text x="195.6" y="157.9">C7</text>
<text x="226.1" y="160.4">CN4</text>
<text x="238.8" y="160.4">CN2</text>
<text x="35.3" y="165.5">3K3</text>
<text x="160" y="163">10uF/25V</text>
<text x="170.1" y="163">104</text>
<text x="185.4" y="163">104</text>
<text x="195.6" y="163">10uF/25V</text>
<text x="73.5" y="168">R12</text>
<text x="81.1" y="168">3K3 LCD_RST</text>
<text x="45.5" y="175.7">74VHC125</text>
<text x="226.1" y="188.4">CN5</text>
<text x="238.8" y="188.4">CN3</text>
</g>
<text font-size="1.8" fill="#000080" x="198.1" y="183.4">aveshare</text>
</svg>
